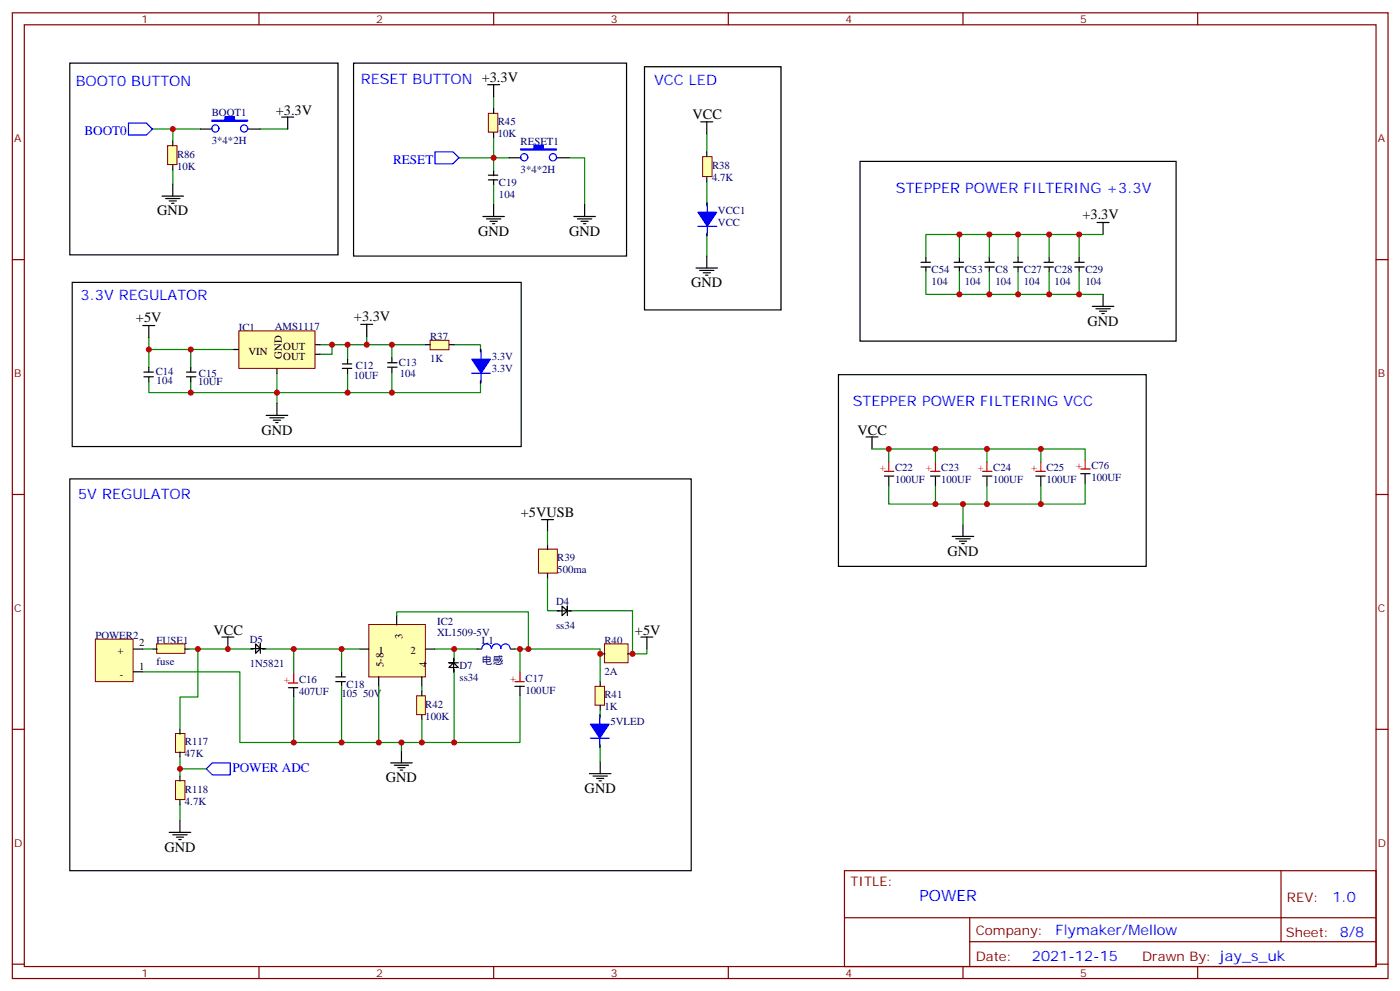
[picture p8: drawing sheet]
<svg xmlns="http://www.w3.org/2000/svg" width="413mm" height="292mm" viewBox="0 0 413 292" stroke-linecap="round" stroke-linejoin="round" font-family="sans-serif">
<g fill="none" stroke="#870000" stroke-width=".35">
<path d="M3.6 3.8h405.4v284.3h-405.4zM7.2 7.3h398.2v277.3h-398.2zM76.3 3.8v3.5M145.5 3.8v3.5M214.6 3.8v3.5M283.7 3.8v3.5M352.9 3.8v3.5M3.6 76.4h3.6M405.4 76.4h3.6M3.6 145.6h3.6M405.4 145.6h3.6M3.6 214.7h3.6"/>
<path d="M405.4 214.7h3.6M248.8 256.4h156.6v28.2h-156.6zM377.4 256.4v20.9M248.8 270.2h156.5M285.7 277.3h119.6M285.7 270.2v14.1M3.6 283.9h3.6M76.3 284.6v3.5M145.5 284.6v3.5M214.6 284.6v3.5M283.7 284.6v3.5M352.9 284.6v3.5"/>
<path d="M405.4 283.9h3.6"/>
</g>
<g fill="none" stroke="#000" stroke-width=".35">
<path d="M20.6 18.6h79v56.4h-79zM104.2 18.6h80.4v56.8h-80.4zM143.7 24.9h3.5M145.5 24.9v3.6M150 46.5h3.6M164.1 46.5h3.6M142.3 63.7h6.3M143.3 64.5h4.3M144.4 65.2h2.1M145.1 65.9h.7M145.5 60.2v3.5M169.1 63.7h6.3"/>
<path d="M170.1 64.5h4.3M171.2 65.2h2.1M171.9 65.9h.7M172.3 60.2v3.5"/>
</g>
<path d="M145.5 28.5v3.5M135.2 46.5h14.8M145.5 40.5v9.8M145.5 54.2v6M167.7 46.5h4.6v13.7" fill="none" stroke="#008700" stroke-width=".35"/>
<g fill="none" stroke="#00f" stroke-width=".35">
<path d="M128.2 44.7h5.3l1.7 1.8-1.7 1.7h-5.3z"/>
<circle cx="154.5" cy="46.3" r="1.06"/>
<circle cx="162.9" cy="46.3" r="1.06"/>
</g>
<path d="M153.4 43.8h3.9v-1h2.8v1h3.9v.4h-10.6z" fill="#00f" stroke="#00f" stroke-width=".29"/>
<path d="M143.9 33.4h2.8v5.5h-2.8z" fill="#ffffb0" stroke="#800000" stroke-width=".29"/>
<g fill="none" stroke="#000" stroke-width=".35">
<path d="M59 38h3.5M73.1 38h3.6M83 34.5h3.5M84.8 34.5v3.5M145.5 32v1.4M145.5 39.1v1.4M47.7 57.7h6.4M48.8 58.5h4.2M49.8 59.2h2.2M50.6 59.9h.7M50.9 54.2v3.5M143.9 53h2.8"/>
<path d="M143.9 51.6h2.8M145.5 50.3v1.4M145.5 52.8v1.4"/>
</g>
<path d="M44.9 38h14.1M50.9 38v3.5M76.7 38h8.1M50.9 50v4.2" fill="none" stroke="#008700" stroke-width=".35"/>
<g fill="none" stroke="#00f" stroke-width=".35">
<path d="M37.9 36.2h5.2l1.8 1.8-1.8 1.8h-5.2z"/>
<circle cx="63.5" cy="37.8" r="1.06"/>
<circle cx="71.9" cy="37.8" r="1.06"/>
</g>
<path d="M62.4 35.4h3.9v-1.1h2.8v1.1h3.9v.3h-10.6z" fill="#00f" stroke="#00f" stroke-width=".29"/>
<path d="M49.4 42.9h2.8v5.6h-2.8z" fill="#ffffb0" stroke="#800000" stroke-width=".29"/>
<path d="M50.9 41.5v1.4M50.9 48.6v1.4M21.3 83.1h132.3v48.4h-132.3zM42.1 95.8h3.5M43.9 95.8v3.6M106.3 95.5h3.5M108.1 95.5v3.5M81.6 118.8v3.5M78.4 122.3h6.4M79.5 123h4.2M80.5 123.7h2.2M81.2 124.4h.8" fill="none" stroke="#000" stroke-width=".35"/>
<g fill="none" stroke="#008700" stroke-width=".35">
<path d="M43.9 99.4v8.8M108.1 99v2.5M43.9 112.4v3.2h97.7v-2.8M43.9 102.9h25M56.2 102.9v5.3M56.2 112.4v3.2M81.6 110v8.8M94.3 101.5h31M97.8 101.5v2.8h-3.5M102.4 101.5v4.2M102.4 110v5.6M115.5 101.5v3.9"/>
<path d="M115.5 109.6v6M133.8 101.5h7.8v1.4"/>
</g>
<path d="M70.4 97.4h22.4v11.1h-22.4z" fill="#ffffb0" stroke="#800000" stroke-width=".29"/>
<path d="M68.9 102.9h1.4M81.6 108.6v1.4M92.9 101.5h1.4M92.9 104.3h1.4M114.2 108.1h2.8M114.2 106.8h2.8M115.5 105.4v1.4M115.5 108.2v1.4" fill="none" stroke="#000" stroke-width=".35"/>
<path d="M126.7 100.2h5.6v2.8h-5.6z" fill="#ffffb0" stroke="#800000" stroke-width=".29"/>
<g fill="none" stroke="#000" stroke-width=".35">
<path d="M189.9 19.6h40.2v71.7h-40.2zM206.5 35.9h3.5M208.2 35.9v3.5M208.2 59.9v.7M205.1 78.9h6.3M206.1 79.6h4.3M208.2 68.7v.7M208.2 75.4v3.5M207.2 80.3h2.1M207.9 81h.7M42.4 110.9h2.8M42.4 109.6h2.8"/>
<path d="M43.9 108.2v1.4M43.9 111v1.4M54.9 110.9h2.8M54.9 109.6h2.8M56.2 108.2v1.4M56.2 111v1.4M100.9 108.5h2.7M100.9 107.2h2.7M102.4 105.7v1.4M102.4 108.6v1.4M125.3 101.5h1.4M132.4 101.5h1.4"/>
<path d="M141.6 102.9v.7M141.6 112.1v.7"/>
</g>
<path d="M208.4 59.7v9.7M205.6 66.6h5.6M139 109.9h5.5M141.7 103v9.7" fill="none" stroke="#00f" stroke-width=".35"/>
<g fill="#00f" stroke="#00f" stroke-width=".29">
<path d="M139 105.7h5.5l-2.8 4.2z"/>
<path d="M205.6 62.5h5.6l-2.8 4.1z"/>
</g>
<path d="M208.2 39.4v5.3M208.2 53.5v6.4M208.2 69.4v6" fill="none" stroke="#008700" stroke-width=".35"/>
<path d="M207 46.1h2.8v5.9h-2.8z" fill="#ffffb0" stroke="#800000" stroke-width=".29"/>
<path d="M208.2 44.7v1.4M208.2 52.1v1.4M140.5 191.1h1.4M150.4 191.1h1.4" fill="none" stroke="#000" stroke-width=".35"/>
<path d="M144.8 190.9a1.39 1.39 0 0 0-1.4-1.3 1.39 1.39 0 0 0-1.4 1.3M147.6 190.9a1.39 1.39 0 0 0-1.4-1.3 1.39 1.39 0 0 0-1.3 1.3M150.3 190.9a1.39 1.39 0 0 0-1.4-1.3 1.39 1.39 0 0 0-1.4 1.3" fill="none" stroke="#00f" stroke-width=".35"/>
<path d="M46.2 189.6h8.3v2.8h-8.3z" fill="#ffffb0" stroke="#800000" stroke-width=".29"/>
<path d="M44.9 191.1h1.4M54.5 191.1h1.3" fill="none" stroke="#000" stroke-width=".35"/>
<path d="M51.7 229.9h2.8v5.5h-2.8z" fill="#ffffb0" stroke="#800000" stroke-width=".29"/>
<path d="M53 228.5v1.4M53 235.6v1.4" fill="none" stroke="#000" stroke-width=".35"/>
<path d="M51.7 216h2.8v5.5h-2.8z" fill="#ffffb0" stroke="#800000" stroke-width=".29"/>
<path d="M53 214.7v1.4M53 221.5v1.3" fill="none" stroke="#000" stroke-width=".35"/>
<path d="M178.1 189.6h6.9v5.5h-6.9z" fill="#ffffb0" stroke="#800000" stroke-width=".29"/>
<path d="M176.8 192.5h1.4M185 192.5h1.4" fill="none" stroke="#000" stroke-width=".35"/>
<path d="M158.7 161.7h5.5v7.1h-5.5z" fill="#ffffb0" stroke="#800000" stroke-width=".29"/>
<path d="M161.3 160.4v1.4M161.3 168.9v1.4" fill="none" stroke="#000" stroke-width=".35"/>
<path d="M28.1 188.2h11.1v12.5h-11.1z" fill="#ffffb0" stroke="#800000" stroke-width=".29"/>
<path d="M39.3 197.8h2.8M39.3 191.1h2.8M176.8 210.5v.7M176.8 219.3v.7" fill="none" stroke="#000" stroke-width=".35"/>
<path d="M173.9 217.4h5.6M176.7 210.4v9.7" fill="none" stroke="#00f" stroke-width=".35"/>
<path d="M173.9 213.2h5.6l-2.8 4.2z" fill="#00f" stroke="#00f" stroke-width=".29"/>
<path d="M175.3 202.1h2.8v5.5h-2.8z" fill="#ffffb0" stroke="#800000" stroke-width=".29"/>
<path d="M176.8 200.6v1.4M176.8 207.7v1.4" fill="none" stroke="#000" stroke-width=".35"/>
<path d="M122.8 204.9h2.5v5.5h-2.5z" fill="#ffffb0" stroke="#800000" stroke-width=".29"/>
<g fill="none" stroke="#000" stroke-width=".35">
<path d="M164.1 179.8h.7M164.2 179.9h3M167.7 179.8h.7M168.4 179.9h-1.2l-1.6-1.4v2.8l1.6-1.4v-1.4v2.8M73.8 191.1h.7M73.9 191h2.8M77.4 191.1h.7M78.4 191h-1.7l-1.4-1.4v2.8l1.4-1.4v-1.4v2.8M98.9 199.3h2.9M100.6 197.8v1.4M133.7 193.7v1.4l-1.4 1.4h2.7l-1.3-1.4h-1.4h2.7M133.7 195.1v2.8"/>
<path d="M133.8 193.9v.7M133.8 197.1v.7M85 202.5h2.8M86.5 202.4v2.8M98.9 200.7h2.9M100.6 200.6v1.4M124.3 203.4v1.4M124.3 210.5v1.4M151.7 202.1h2.8M153.2 202.1v2.8"/>
</g>
<path d="M86.5 198.2v2.7M153.2 197.8v2.8M85 201.1h2.8M151.7 200.7h2.8" fill="none" stroke="#f00" stroke-width=".35"/>
<path d="M108.7 183.9h16.6v15.4h-16.6z" fill="#ffffb0" stroke="#800000" stroke-width=".29"/>
<g fill="none" stroke="#000" stroke-width=".35">
<path d="M271.4 78.6h2.8M271.4 77.2h2.8M272.8 75.7v1.4M272.8 78.6v1.4M281.1 78.6h2.8M281.1 77.2h2.8M282.7 75.7v1.4M282.7 78.6v1.4M290.2 78.6h2.8M290.2 77.2h2.8M291.5 75.7v1.4M291.5 78.6v1.4"/>
<path d="M298.6 78.6h2.7M298.6 77.2h2.7M300 75.7v1.4M300 78.6v1.4M307.6 78.6h2.8M307.6 77.2h2.8M309.1 75.7v1.4M309.1 78.6v1.4M316.7 78.6h2.8M316.7 77.2h2.8M318 75.7v1.4M318 78.6v1.4"/>
<path d="M323.3 65.5h3.5M325 65.5v3.5M321.8 90.2h6.4M322.9 90.9h4.2M324 91.6h2.1M324.7 92.3h.7M325 86.7v3.5M255.2 128.7h3.5M256.9 128.7v3.5M318.4 139.5h2.8M319.7 139.6v2.8M20.6 141h183.1v115.4h-183.1z"/>
<path d="M159.6 153h3.5M161.3 153v3.5M260.6 140.2h2.8M261.9 140.3v2.8M274.2 140.2h2.8M275.6 140.3v2.8M280.6 157.9h6.3M281.6 158.6h4.3M282.7 159.3h2.1M283.7 154.4v3.5M289.5 140.2h2.8M290.8 140.3v2.8"/>
<path d="M305.2 140.2h2.8M306.7 140.3v2.8M283.4 160.1h.7M65.4 187.6h3.5M67.1 187.6v3.5M105.9 191.1h2.8M111.6 199.3v2.7M116.9 181.2v2.8M124.3 199.3v2.7M125.4 191.1h2.8M188.8 187.6h3.6M190.6 187.6v3.5"/>
<path d="M115.1 224.6h6.4M116.2 225.3h4.2M117.2 226h2.1M117.9 226.7h.7M118.3 221.1v3.5M173.7 227.8h6.3M174.7 228.5h4.3M175.8 229.2h2.1M176.5 229.9h.7M176.8 224.3v3.5M49.8 245.1h6.4M50.9 245.8h4.2"/>
<path d="M52 246.5h2.1M52.7 247.2h.7M53 241.5v3.6"/>
</g>
<g fill="none" stroke="#008700" stroke-width=".35">
<path d="M272.8 80v6.7h52.2M282.7 69v6.7M282.7 80v6.7M291.5 69v6.7M291.5 80v6.7M300 69v6.7M300 80v6.7M309.1 69v6.7M309.1 80v6.7M318 69v6.7M318 80v6.7M325 69h-52.2v6.7"/>
<path d="M256.9 132.2h62.8v3.2M261.9 132.2v3.9M275.6 132.2v3.9M290.8 132.2v3.9M306.7 132.2v3.9M161.3 156.5v3.9M275.6 143.1v5.3M283.7 148.4v6M290.8 143.1v5.3M306.7 143.1v5.3M319.7 142.4v6h-57.8v-5.3M161.3 170.3v9.5h2.8"/>
<path d="M168.4 179.8h18v12.7h4.2v-1.4M42.1 197.8h28.6v20.8h82.5v-13.7M42.1 191.1h2.8M55.8 191.1h18M58.3 191.1v14.1h-5.3v9.5M78.1 191.1h27.8M86.5 191.1v7.1M100.6 191.1v6.7M116.9 181.2v-1h38.8v10.9M128.2 191.1h12.3M133.8 191.1v2.8M133.8 197.8v20.8"/>
<path d="M151.8 191.1h25v9.5M153.2 191.1v6.7M86.5 205.2v13.4M100.6 202v16.6M111.6 202v16.6M118.3 218.6v2.5M124.3 202v1.4M124.3 211.9v6.7M176.8 209.1v1.4M53 222.8v5.7M53 237v4.5M53 226.4h7.8"/>
<path d="M176.8 220v4.3"/>
</g>
<path d="M260.6 138.8h2.8M261.9 136.1v2.7M274.2 138.8h2.8M275.6 136.1v2.7M289.5 138.8h2.8M290.8 136.1v2.7M305.2 138.8h2.8M306.7 136.1v2.7M318.4 138.1h2.8M319.7 135.4v2.7" fill="none" stroke="#f00" stroke-width=".35"/>
<path d="M60.8 226.4l1.7-1.8h5.3v3.5h-5.3z" fill="none" stroke="#00f" stroke-width=".35"/>
<g fill="#c00">
<circle cx="145.5" cy="46.5" r=".88"/>
<circle cx="50.9" cy="38" r=".88"/>
<circle cx="115.5" cy="115.6" r=".88"/>
<circle cx="102.4" cy="115.6" r=".88"/>
<circle cx="115.5" cy="101.5" r=".88"/>
<circle cx="102.4" cy="101.5" r=".88"/>
<circle cx="97.8" cy="101.5" r=".88"/>
<circle cx="108.1" cy="101.5" r=".88"/>
<circle cx="56.2" cy="102.9" r=".88"/>
<circle cx="56.2" cy="115.6" r=".88"/>
<circle cx="81.6" cy="115.6" r=".88"/>
<circle cx="43.9" cy="102.9" r=".88"/>
<circle cx="58.3" cy="191.1" r=".88"/>
<circle cx="67.1" cy="191.1" r=".88"/>
<circle cx="86.5" cy="191.1" r=".88"/>
<circle cx="100.6" cy="191.1" r=".88"/>
<circle cx="86.5" cy="218.6" r=".88"/>
<circle cx="100.6" cy="218.6" r=".88"/>
<circle cx="118.3" cy="218.6" r=".88"/>
<circle cx="111.6" cy="218.6" r=".88"/>
<circle cx="124.3" cy="218.6" r=".88"/>
<circle cx="133.8" cy="218.6" r=".88"/>
<circle cx="133.8" cy="191.1" r=".88"/>
<circle cx="153.2" cy="191.1" r=".88"/>
<circle cx="155.7" cy="191.1" r=".88"/>
<circle cx="176.8" cy="192.5" r=".88"/>
<circle cx="186.4" cy="192.5" r=".88"/>
<circle cx="275.6" cy="132.2" r=".88"/>
<circle cx="261.9" cy="132.2" r=".88"/>
<circle cx="290.8" cy="132.2" r=".88"/>
<circle cx="306.7" cy="132.2" r=".88"/>
<circle cx="306.7" cy="148.4" r=".88"/>
<circle cx="290.8" cy="148.4" r=".88"/>
<circle cx="275.6" cy="148.4" r=".88"/>
<circle cx="283.7" cy="148.4" r=".88"/>
<circle cx="282.7" cy="69" r=".88"/>
<circle cx="291.5" cy="69" r=".88"/>
<circle cx="300" cy="69" r=".88"/>
<circle cx="309.1" cy="69" r=".88"/>
<circle cx="318" cy="69" r=".88"/>
<circle cx="282.7" cy="86.7" r=".88"/>
<circle cx="291.5" cy="86.7" r=".88"/>
<circle cx="300" cy="86.7" r=".88"/>
<circle cx="309.1" cy="86.7" r=".88"/>
<circle cx="318" cy="86.7" r=".88"/>
<circle cx="53" cy="226.4" r=".88"/>
</g>
<path d="M253.4 47.5h93.1v52.9h-93.1zM247.1 110.3h90.6v56.5h-90.6z" fill="none" stroke="#000" stroke-width=".35"/>
<text font-size="4.6" fill="#00f" x="270.9" y="265.4">POWER</text>
<g font-size="4.2" fill="#00f">
<text x="22.3" y="25.3">BOOT0 BUTTON</text>
<text x="106.3" y="24.6">RESET BUTTON +3.3V</text>
<text x="192.7" y="24.9">VCC LED</text>
<text x="264" y="56.7">STEPPER POWER FILTERING +3.3V</text>
<text x="23.7" y="88.4">3.3V REGULATOR</text>
<text x="251.3" y="119.5">STEPPER POWER FILTERING VCC</text>
<text x="23" y="147">5V REGULATOR</text>
<text x="392.6" y="265.6">1.0</text>
<text x="311" y="275.2">Flymaker/Mellow</text>
<text x="304.1" y="283">2021-12-15</text>
</g>
<g font-size="4.2">
<text x="81.2" y="33.8">+3.3V</text>
<text x="204" y="35.2">VCC</text>
<text x="46.3" y="63.4">GND</text>
<text x="318.9" y="64.5">+3.3V</text>
<text x="140.9" y="69.4">GND</text>
<text x="167.7" y="69.4">GND</text>
<text x="203.7" y="84.6">GND</text>
<text x="40.1" y="94.8">+5V</text>
<text x="104.3" y="94.4">+3.3V</text>
<text x="320.4" y="95.8">GND</text>
<text x="77" y="128">GND</text>
<text x="252.7" y="128">VCC</text>
<text x="153.4" y="152.3">+5VUSB</text>
<text x="279.2" y="163.6">GND</text>
<text x="62.9" y="186.9">VCC</text>
<text x="187.1" y="186.9">+5V</text>
<text x="113.7" y="230.3">GND</text>
<text x="172.3" y="233.4">GND</text>
<text x="48.4" y="250.7">GND</text>
</g>
<g font-size="3.9" fill="#00f">
<text x="24.9" y="39.8">BOOT0</text>
<text x="115.8" y="48.2">RESET</text>
<text x="68.5" y="227.2">POWER ADC</text>
</g>
<g font-size="3.9" fill="#800">
<text x="250.6" y="260.9">TITLE:</text>
<text x="379.2" y="265.6">REV:</text>
<text x="287.5" y="275.1">Company:</text>
<text x="378.9" y="275.8">Sheet: 8/8</text>
<text x="287.5" y="282.8">Date:</text>
<text x="336.5" y="282.9">Drawn By: jay_s_uk</text>
</g>
<g font-size="3.2" fill="#800">
<text x="41.7" y="6.8">1</text>
<text x="110.9" y="6.8">2</text>
<text x="180" y="6.8">3</text>
<text x="249.2" y="6.8">4</text>
<text x="318.3" y="6.8">5</text>
<text x="4.2" y="41.9">A</text>
<text x="406" y="41.9">A</text>
<text x="4.2" y="111">B</text>
<text x="406" y="111">B</text>
<text x="4.2" y="180.2">C</text>
<text x="406" y="180.2">C</text>
<text x="4.2" y="249.3">D</text>
<text x="406" y="249.3">D</text>
<text x="41.7" y="287.6">1</text>
<text x="110.9" y="287.6">2</text>
<text x="180" y="287.6">3</text>
<text x="249.2" y="287.6">4</text>
<text x="318.3" y="287.6">5</text>
</g>
<g font-size="3.2" fill="#000080">
<text x="62.4" y="34.3">BOOT1</text>
<text x="146.7" y="40.4">10K</text>
<text x="146.7" y="36.9">R45</text>
<text x="52.2" y="46.4">R86</text>
<text x="62.4" y="42.4">3*4*2H</text>
<text x="153.4" y="42.8">RESET1</text>
<text x="52.2" y="49.9">10K</text>
<text x="153.4" y="50.9">3*4*2H</text>
<text x="209.8" y="53.2">4.7K</text>
<text x="209.8" y="49.7">R38</text>
<text x="147" y="58.3">104</text>
<text x="147" y="54.8">C19</text>
<text x="211.5" y="62.9">VCC1</text>
<text x="211.5" y="66.4">VCC</text>
<text x="274.5" y="83.9">104</text>
<text x="274.5" y="80.4">C54</text>
<text x="284.3" y="83.9">104</text>
<text x="284.3" y="80.4">C53</text>
<text x="293.3" y="83.9">104</text>
<text x="293.3" y="80.4">C8</text>
<text x="301.7" y="83.9">104</text>
<text x="301.7" y="80.4">C27</text>
<text x="310.7" y="83.9">104</text>
<text x="310.7" y="80.4">C28</text>
<text x="319.8" y="83.9">104</text>
<text x="319.8" y="80.4">C29</text>
<text x="70.4" y="97.4">IC1</text>
<text x="81" y="97.2">AMS1117</text>
<text x="126.7" y="100.2">R37</text>
<text x="117.5" y="107.8">C13</text>
<text x="126.7" y="106.5">1K</text>
<text x="144.9" y="106.1">3.3V</text>
<text x="45.9" y="110.3">C14</text>
<text x="46.1" y="113.1">104</text>
<text x="58.4" y="113.5">10UF</text>
<text x="58.6" y="111">C15</text>
<text x="104.2" y="111.7">10UF</text>
<text x="104.8" y="108.5">C12</text>
<text x="117.8" y="111">104</text>
<text x="144.9" y="109.7">3.3V</text>
<text x="263.7" y="142.3">100UF</text>
<text x="263.7" y="138.8">C22</text>
<text x="277.3" y="142.3">100UF</text>
<text x="277.3" y="138.8">C23</text>
<text x="292.6" y="142.3">100UF</text>
<text x="292.6" y="138.8">C24</text>
<text x="308.3" y="142.3">100UF</text>
<text x="308.3" y="138.8">C25</text>
<text x="321.6" y="141.6">100UF</text>
<text x="321.6" y="138.1">C76</text>
<text x="164.2" y="165.2">R39</text>
<text x="164.2" y="168.7">500ma</text>
<text x="163.9" y="178.1">D4</text>
<text x="128.8" y="183.9">IC2</text>
<text x="163.9" y="185.1">ss34</text>
<text x="28.1" y="188.2">POWER2</text>
<text x="46.2" y="189.6">FUSE1</text>
<text x="73.6" y="189.2">D5</text>
<text x="128.8" y="187.4">XL1509-5V</text>
<text x="142" y="189.6">L1</text>
<text x="178.1" y="189.6">R40</text>
<text x="46.2" y="195.9">fuse</text>
<text x="73.6" y="196.2">1N5821</text>
<text x="135.4" y="196.9">D7</text>
<text x="142" y="195.6">电感</text>
<text x="88.1" y="201.1">C16</text>
<text x="102.1" y="202.5">C18</text>
<text x="135.4" y="200.5">ss34</text>
<text x="154.8" y="200.7">C17</text>
<text x="178.1" y="198.7">2A</text>
<text x="88.1" y="204.6">407UF</text>
<text x="100.6" y="205.2">105 50V</text>
<text x="125.3" y="208.4">R42</text>
<text x="154.8" y="204.2">100UF</text>
<text x="178.1" y="209.1">1K</text>
<text x="178.1" y="205.6">R41</text>
<text x="125.3" y="211.9">100K</text>
<text x="179.8" y="213.6">5VLED</text>
<text x="54.5" y="219.5">R117</text>
<text x="54.5" y="223">47K</text>
<text x="54.5" y="233.4">R118</text>
<text x="54.5" y="236.9">4.7K</text>
</g>
<g font-size="3.2">
<text x="73.2" y="104.6">VIN</text>
<text x="83" y="105.6" transform="rotate(-90 83 105.6)">GND</text>
<text x="83.5" y="103.2">OUT</text>
<text x="83.5" y="106">OUT</text>
<text x="41" y="190.3">2</text>
<text x="118.6" y="188.3" transform="rotate(-90 118.6 188.3)">3</text>
<text x="34.6" y="192.6">+</text>
<text x="41" y="197.2">1</text>
<text x="111.5" y="192.6">1</text>
<text x="113" y="196.5" transform="rotate(-90 113 196.5)">5-8</text>
<text x="120.9" y="192.6">2</text>
<text x="125.8" y="196.5" transform="rotate(-90 125.8 196.5)">4</text>
<text x="35.3" y="199.5">-</text>
</g>
<g font-size="3.2" fill="#f00">
<text x="259.2" y="138.8">+</text>
<text x="272.8" y="138.8">+</text>
<text x="288.1" y="138.8">+</text>
<text x="303.8" y="138.8">+</text>
<text x="317.1" y="138.1">+</text>
<text x="83.6" y="201.1">+</text>
<text x="150.3" y="200.7">+</text>
</g>
</svg>
